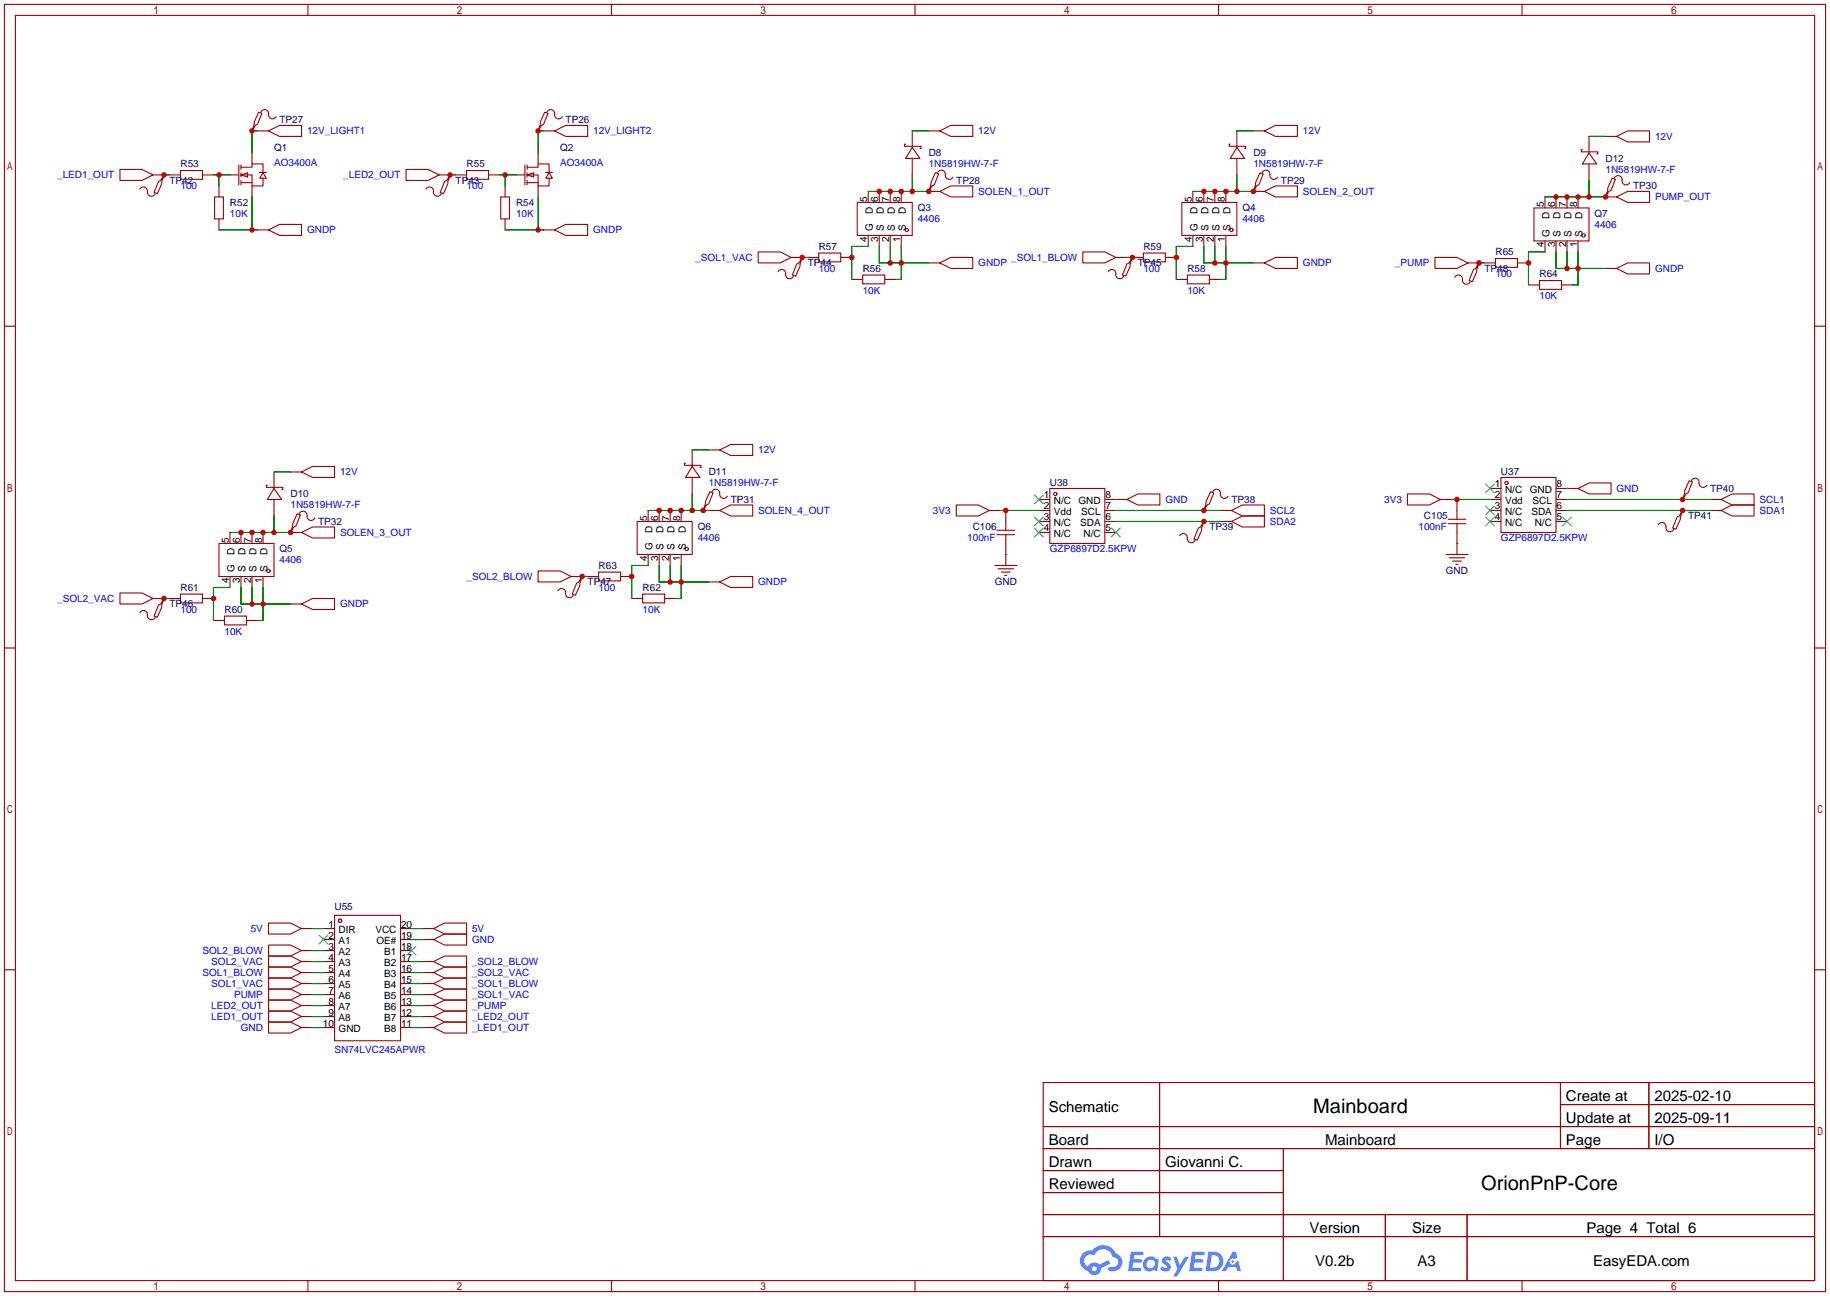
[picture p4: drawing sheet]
<svg xmlns="http://www.w3.org/2000/svg" width="422mm" height="299mm" viewBox="0 0 422 299" stroke-linecap="round" stroke-linejoin="round" font-family="sans-serif">
<g fill="none" stroke="#a10000" stroke-width=".25">
<path d="M1 1h420.4v297.2h-420.4zM3.6 3.6h415.2v292.1h-415.2zM71.1 1v2.6M141.1 1v2.6M211.2 1v2.6M281.3 1v2.6M351.3 1v2.6M1 75.3h2.6M418.8 75.3h2.6M1 149.6h2.6M418.8 149.6h2.6M1 223.9h2.6"/>
<path d="M418.8 223.9h2.6M240.8 249.9h178v45.8h-178zM267.7 249.9v35.6M360.2 249.9v15.3M360.2 255h58.6M380.6 249.9v15.3M240.8 260.1h178M240.8 265.2h178M240.8 270.3h55.4M240.8 275.3h55.4M296.2 265.2v30.5M71.1 295.7v2.5"/>
<path d="M141.1 295.7v2.5M211.2 295.7v2.5M240.8 280.4h178M240.8 285.5h178M281.3 295.7v2.5M319.8 280.4v15.3M338.6 280.4v15.3M351.3 295.7v2.5"/>
</g>
<g fill="#5487ff">
<path d="M268.5 290.3a1.3 1.3 0 0 1 1.9 .3l-.4 .6a.54 .54 0 0 0-1-.2l.2 .2a1.28 1.28 0 0 1 .8 2 1.53 1.53 0 0 1-2.2-.3l.5-.6 .8 .5a.31 .31 0 0 0 .3-.3 .31 .31 0 0 0-.2-.3 1.12 1.12 0 0 1-.7-1.9z"/>
<path d="M270.8 290.2h.8l.7 1.9 1.2-1.9h.9l-2.7 4.5h-.9l1-1.7z"/>
<path d="M261 289h2.3a.46 .46 0 0 1 .5 .1 .46 .46 0 0 1 .1 .5l-.3 .2h-1.8l-.1 .9h1.6a.4 .4 0 0 1 .3 .4 .4 .4 0 0 1-.4 .4h-1.6l-.2 1.2h1.4a.46 .46 0 0 1 .5 .1 .46 .46 0 0 1 .1 .5l-.4 .2h-2.6z"/>
<path d="M275.1 289h2.3a.47 .47 0 0 1 .5 .1 .47 .47 0 0 1 .1 .5l-.3 .2h-1.8l-.1 .9h1.6a.4 .4 0 0 1 .4 .4 .4 .4 0 0 1-.5 .4h-1.6l-.2 1.2h1.4a.46 .46 0 0 1 .5 .1 .46 .46 0 0 1 .1 .5l-.4 .2h-2.6z"/>
<path d="M284.5 289h.8l.3 1.3-.6 .4a.75 .75 0 0 0-1.1 .3 .75 .75 0 0 0 .5 1 .75 .75 0 0 0 .9-.6l.5-.3 .6 2.4h-.8l-.3-1h-1.8l-.5 1h-1z"/>
<path d="M278.9 289l-.6 4.5h1.4a2.27 2.27 0 0 0 2.7-2.3 2.27 2.27 0 0 0-2.7-2.2zM279.7 289.8a1.5 1.5 0 0 1 1.8 1.5 1.5 1.5 0 0 1-1.9 1.4h-.3z"/>
<path d="M264.4 290.6a1.6 1.6 0 0 0-.4 2.3 1.6 1.6 0 0 0 2.3 .2l.8 .4 .3-2.5-.1-.3h-.5a1.58 1.58 0 0 0-2.4-.1zM265 291.1a.99 .99 0 0 1 1.6 .6 .99 .99 0 0 1-1.3 1.1 .98 .98 0 0 1-.3-1.7z"/>
<path d="M250 289.4a2.37 2.37 0 0 0 1.1 4 1.54 1.54 0 0 0 1.8 1 1.54 1.54 0 0 0 1.2-1.6l2.2-1.1-.5-.8-2.1 1.1a1.57 1.57 0 0 0-2.6 .4 1.5 1.5 0 0 1-.7-2.1 1.5 1.5 0 0 1 2.2-.5 2.23 2.23 0 0 1 2.3-1.4 2.23 2.23 0 0 1 1.9 1.8 1.16 1.16 0 0 1 1.3 1.1 1.16 1.16 0 0 1-1.1 1.3h-.7a.47 .47 0 0 0-.5 .3 .47 .47 0 0 0 .4 .6 2.14 2.14 0 0 0 2.7-1.4 2.14 2.14 0 0 0-1.3-2.7 3.2 3.2 0 0 0-5.5-.7l-1.1 .1zM252 292.9a.6 .6 0 0 1 1.2 0 .6 .6 0 0 1-1.2 0z"/>
<circle cx="284.6" cy="291.3" r=".28"/>
</g>
<g fill="none" stroke="#a10000" stroke-width=".25">
<path d="M27.7 39.1h5.1l2.5 1.3-2.5 1.3h-5.1zM41.7 39.4h5v2h-5zM55.1 38.1v4.6M55.6 38.6h2.6v-.8h2.5v2.1M55.6 38.1v1M55.6 39.9v1M58.2 30v.2M58.2 35.3v2.5M59.4 30.2h2.6M59.7 25.9l.8 .3-1.1 2.5-.5 .3-.7 1.2 .5-1.5v-.5zM59.9 39.8h1.6M60.2 25.9a.93 .93 0 0 1 1.1-.6 .93 .93 0 0 1 .7 1.1 .94 .94 0 0 0 .7 1 .94 .94 0 0 0 1.1-.5"/>
<path d="M60.7 39.9l.8 1.2h-1.6zM62 30.2l2.5-1.2h5.1v2.5h-5.1zM93.7 39.1h5.1l2.5 1.3-2.5 1.3h-5.1zM107.7 39.4h5.1v2h-5.1zM121.2 38.1v4.6M121.7 38.6h2.5v-.8h2.5v2.1M121.7 38.1v1M121.7 39.9v1M124.2 30v.2M124.2 35.3v2.5M125.5 30.2h2.5M125.7 25.9l.8 .3-1 2.5-.5 .3-.8 1.2 .5-1.5v-.5z"/>
<path d="M125.9 39.8h1.6M126.2 25.9a.93 .93 0 0 1 1.2-.6 .93 .93 0 0 1 .6 1.1 .94 .94 0 0 0 .7 1 .94 .94 0 0 0 1.1-.5M126.7 39.9l.8 1.2h-1.5zM128 30.2l2.6-1.2h5v2.5h-5zM209 33.3h-.2v.5h3.8v.5h-.3M210.6 34l1.7 2.6h-3.3zM210.6 30.2v3.8M210.6 36.6v3.8M214.4 30.2h2.5M215.9 39.9l.8 .2-1.1 2.6-.5 .2-.7 1.3 .5-1.5v-.5zM216.4 39.9a.93 .93 0 0 1 1.1-.6 .93 .93 0 0 1 .7 1.1 .94 .94 0 0 0 .7 1 .94 .94 0 0 0 1.1-.5M216.9 30.2l2.6-1.2h5v2.5h-5z"/>
<path d="M284 33.3h-.3v.5h3.8v.5h-.2M285.5 34l1.8 2.6h-3.3zM285.5 30.2v3.8M285.5 36.6v3.8M289.3 30.2h2.5M290.8 39.9l.8 .2-1 2.6-.5 .2-.8 1.3 .5-1.5v-.5zM291.3 39.9a.93 .93 0 0 1 1.2-.6 .93 .93 0 0 1 .6 1.1 .94 .94 0 0 0 .7 1 .94 .94 0 0 0 1.1-.5M291.8 30.2l2.6-1.2h5.1v2.5h-5.1zM365.3 34.5h-.3v.6h3.8v.5h-.2M366.8 35.3l1.8 2.5h-3.3zM366.8 31.5v3.8M366.8 37.8v3.9"/>
<path d="M370.6 31.5h2.5M373.1 31.5l2.6-1.3h5v2.6h-5zM32.3 43.7a.98 .98 0 0 1 1.2-.4 .98 .98 0 0 1 .5 1.2 .93 .93 0 0 0 .9 .8 .93 .93 0 0 0 .9-.6M35.3 40.4h2.5M37.8 40.4l-.5 1.5v.5l-1 2.3-.7-.2 1-2.6 .5-.2zM37.8 40.4v.2M39.1 40.4h2.6M46.7 40.4h2.6M49.5 45.5h2.1v5h-2.1zM50.5 42.9v2.6M50.5 50.5v2.6M53.1 40.4h2"/>
<path d="M55.6 40.4h2.6v2.5h2.5v-1.8M55.6 40.4l1.5-.5v1zM55.6 41.7v1M55.6 42.2h2.6M58.2 42.9v2.6M59.4 53.1h2.6M62 53.1l2.5-1.3h5.1v2.6h-5.1zM98.3 43.7a.98 .98 0 0 1 1.3-.4 .98 .98 0 0 1 .5 1.2 .93 .93 0 0 0 .8 .8 .93 .93 0 0 0 1-.6M101.3 40.4h2.6M103.9 40.4l-.5 1.5v.5l-1 2.3-.8-.2 1-2.6 .5-.2zM103.9 40.4v.2M105.2 40.4h2.5"/>
<path d="M112.8 40.4h2.5M115.6 45.5h2v5h-2zM116.6 42.9v2.6M116.6 50.5v2.6M119.1 40.4h2.1M121.7 40.4h2.5v2.5h2.5v-1.8M121.7 40.4l1.5-.5v1zM121.7 42.2h2.5M121.7 41.7v1M124.2 42.9v2.6M125.5 53.1h2.5M128 53.1l2.6-1.3h5v2.6h-5z"/>
<path d="M175 58.2h5.1l2.5 1.2-2.5 1.3h-5.1zM182.6 59.4h2.6M185.2 59.4l-.5 1.6v.5l-1.1 2.3-.7-.3 1-2.5 .5-.3zM185.2 59.4v.3M186.4 59.4h2.6M189 58.4h5.1v2.1h-5.1zM194.1 59.4h2.5M197.9 46.7h12.7v7.7h-12.7zM200.4 44.2v2.5M200.4 54.4v2.5M202.9 44.2v2.5M202.9 54.4v2.5"/>
<path d="M205.5 44.2v2.5M205.5 54.4v2.5M208 44.2v2.5M208 54.4v2.5M214.4 44.2h2.5M214.4 43.9v.3M216.9 44.2l2.6-1.3h5v2.6h-5zM249.9 58.2h5.1l2.6 1.2-2.6 1.3h-5.1zM257.6 59.4h2.5M261.4 59.4l-.5 1.6v.5l-1.1 2.3-.7-.3 1-2.5 .5-.3zM261.4 59.4h2.5M261.4 59.4v.3"/>
<path d="M263.9 58.4h5.1v2.1h-5.1zM269 59.4h2.5M272.8 46.7h12.7v7.7h-12.7zM275.3 44.2v2.5M275.3 54.4v2.5M277.9 44.2v2.5M277.9 54.4v2.5M280.4 44.2v2.5M280.4 54.4v2.5M283 44.2v2.5M283 54.4v2.5M289.3 44.2h2.5"/>
<path d="M289.3 43.9v.3M291.8 44.2l2.6-1.3h5.1v2.6h-5.1zM331.2 59.4h5.1l2.5 1.3-2.5 1.3h-5.1zM345.2 59.7h5.1v2h-5.1zM354.1 48h12.7v7.6h-12.7zM356.6 45.5v2.5M356.6 55.6v2.6M359.2 45.5v2.5M359.2 55.6v2.6M361.7 45.5v2.5M361.7 55.6v2.6M364.2 45.5v2.5"/>
<path d="M364.2 55.6v2.6M370.6 45.5h2.5M370.6 45.2v.3M372.1 41.1l.8 .3-1 2.5-.6 .3-.7 1.3 .5-1.6v-.5zM372.6 41.1a.93 .93 0 0 1 1.1-.5 .93 .93 0 0 1 .7 1.1 .94 .94 0 0 0 .7 1 .94 .94 0 0 0 1.1-.5M373.1 45.5l2.6-1.3h5v2.5h-5zM179.6 62.7a.98 .98 0 0 1 1.3-.4 .98 .98 0 0 1 .5 1.3 .93 .93 0 0 0 .8 .7 .93 .93 0 0 0 .9-.5M196.6 64.5h2.5M199.1 63.5h5.1v2h-5.1zM204.2 64.5h2.6M214.4 60.7h2.5M216.9 60.7l2.6-1.3h5v2.6h-5z"/>
<path d="M255.8 62.7a.98 .98 0 0 1 1.3-.4 .98 .98 0 0 1 .5 1.3 .93 .93 0 0 0 .8 .7 .93 .93 0 0 0 .9-.5M271.5 64.5h2.6M274.1 63.5h5v2h-5zM279.1 64.5h2.6M289.3 60.7h2.5M291.8 60.7l2.6-1.3h5.1v2.6h-5.1zM335.8 64a.98 .98 0 0 1 1.3-.4 .98 .98 0 0 1 .5 1.2 .93 .93 0 0 0 .8 .8 .93 .93 0 0 0 .9-.6M338.8 60.7h2.6M341.4 60.7l-.5 1.5v.5l-1 2.3-.8-.2 1-2.6 .5-.2zM341.4 60.7v.3M342.6 60.7h2.6M350.3 60.7h2.5"/>
<path d="M352.8 65.8h2.5M355.3 64.8h5.1v2h-5.1zM360.4 65.8h2.6M370.6 62h2.5M373.1 62l2.6-1.3h5v2.5h-5zM61.7 112h-.2v.5h3.8v.5h-.3M63.2 112.8l1.8 2.5h-3.3zM63.2 109v3.8M63.2 115.3v3.8M67.1 109h2.5M68.6 118.6l.7 .3-1 2.5-.5 .3-.7 1.2 .5-1.5v-.5zM69.1 118.6a.93 .93 0 0 1 1.1-.5 .93 .93 0 0 1 .7 1 .94 .94 0 0 0 .6 1 .94 .94 0 0 0 1.1-.5"/>
<path d="M69.6 109l2.5-1.3h5.1v2.5h-5.1zM149.6 117.9v2.5M152.1 117.9v2.5M154.7 117.9v2.5M157.2 117.9v2.5M158.2 106.9h-.2v.5h3.8v.6h-.3M159.8 107.7l1.7 2.5h-3.3zM159.8 103.9v3.8M159.8 110.2v3.8M162.3 117.6v.3M163.6 117.9h2.5M163.6 103.9h2.5"/>
<path d="M163.8 113.5l.8 .3-1 2.5-.5 .3-.8 1.3 .5-1.6v-.5zM164.3 113.5a.93 .93 0 0 1 1.2-.5 .93 .93 0 0 1 .6 1 .94 .94 0 0 0 .7 1 .94 .94 0 0 0 1.1-.4M166.1 117.9l2.6-1.3h5v2.5h-5zM166.1 103.9l2.6-1.3h5v2.6h-5zM220.7 116.6h5.1l2.5 1.3-2.5 1.2h-5.1zM228.3 117.9h2.6M232.2 117.9v4.5M239.8 117.9h2.5M239.8 115.3h2.5M242.3 112.8h12.7v12.7h-12.7zM255 117.9h2.6M255 115.3h5.1"/>
<path d="M260.1 115.3l2.5-1.3h5.1v2.6h-5.1zM277.9 117.6v.3M279.4 113.5l.8 .3-1.1 2.5-.5 .3-.7 1.3 .5-1.6v-.5zM279.9 113.5a.93 .93 0 0 1 1.1-.5 .93 .93 0 0 1 .7 1 .94 .94 0 0 0 .7 1 .94 .94 0 0 0 1.1-.4M281.7 117.9h2.5M284.2 117.9l2.6-1.3h5v2.5h-5zM324.9 114h5l2.6 1.3-2.6 1.3h-5zM332.5 115.3h2.5M334.3 119.9h4M336.3 115.3v4.6M343.9 117.9h2.6M343.9 112.8h2.6"/>
<path d="M343.9 115.3h2.6M346.5 110.2h12.7v12.7h-12.7zM359.2 117.9h2.5M359.2 112.8h5M359.2 115.3h2.5M364.2 112.8l2.6-1.3h5.1v2.5h-5.1zM388.4 117.9l-.5 1.5v.5l-1.1 2.3-.7-.3 1-2.5 .5-.3zM388.4 115.1v.2M388.4 117.9v.2M389.9 111l.8 .3-1.1 2.5-.5 .2-.7 1.3 .5-1.5v-.5zM390.4 111a.93 .93 0 0 1 1.1-.6 .93 .93 0 0 1 .7 1.1 .94 .94 0 0 0 .7 1 .94 .94 0 0 0 1.1-.5M394.7 117.9h2.6"/>
<path d="M394.7 115.3h2.6M397.3 115.3l2.5-1.3h5.1v2.6h-5.1zM397.3 117.9l2.5-1.3h5.1v2.5h-5.1zM27.7 136.9h5.1l2.5 1.3-2.5 1.2h-5.1zM35.3 138.2h2.5M37.8 138.2l-.5 1.5v.5l-1 2.3-.7-.3 1-2.5 .5-.3zM37.8 138.2v.2M39.1 138.2h2.6M41.7 137.2h5v2h-5zM46.7 138.2h2.6M50.5 125.5h12.7v7.6h-12.7zM53.1 122.9v2.6"/>
<path d="M53.1 133.1v2.5M55.6 122.9v2.6M55.6 133.1v2.5M58.2 122.9v2.6M58.2 133.1v2.5M60.7 122.9v2.6M60.7 133.1v2.5M67.1 122.9h2.5M67.1 139.4h2.5M67.1 122.7v.2M69.6 122.9l2.5-1.2h5.1v2.5h-5.1zM69.6 139.4l2.5-1.2h5.1v2.5h-5.1z"/>
<path d="M124.2 131.8h5.1l2.5 1.3-2.5 1.3h-5.1zM128.8 136.4a.98 .98 0 0 1 1.3-.4 .98 .98 0 0 1 .5 1.2 .93 .93 0 0 0 .8 .8 .93 .93 0 0 0 .9-.6M131.8 133.1h2.6M134.4 133.1l-.5 1.5v.5l-1.1 2.3-.7-.2 1-2.6 .5-.2zM134.4 133.1v.2M135.6 133.1h2.6M138.2 132.1h5.1v2h-5.1zM143.3 133.1h2.5M145.8 138.2h2.5M147.1 120.4h12.7v7.6h-12.7zM148.3 137.2h5.1v2h-5.1zM149.6 128v2.6"/>
<path d="M152.1 128v2.6M153.4 138.2h2.6M154.7 128v2.6M157.2 128v2.6M163.6 134.4h2.5M166.1 134.4l2.6-1.3h5v2.5h-5zM229.6 130.6h5.1M230.1 122.4h4.1M230.1 123.4h4.1M230.4 131.3h3.5M231.1 132.1h2.1M231.9 132.8h.5"/>
<path d="M232.2 123.4v7.2M239.8 122.9h2.5M239.8 120.4h2.5M255 122.9h2.6M255 120.4h2.6M272.3 123.7a.98 .98 0 0 1 1.3-.4 .98 .98 0 0 1 .5 1.2 .93 .93 0 0 0 .8 .8 .93 .93 0 0 0 .9-.6M277.9 120.4l-.5 1.5v.5l-1 2.3-.8-.2 1-2.6 .5-.2zM277.9 120.4v.2M281.7 120.4h2.5M284.2 120.4l2.6-1.3h5v2.6h-5zM333.8 128h5M334.3 120.9h4"/>
<path d="M334.5 128.8h3.6M335.3 129.5h2M336 130.3h.5M336.3 120.9v7.1M343.9 120.4h2.6M359.2 120.4h2.5M382.8 121.2a.98 .98 0 0 1 1.3-.5 .98 .98 0 0 1 .5 1.3 .93 .93 0 0 0 .8 .8 .93 .93 0 0 0 .9-.6M32.3 141.5a.98 .98 0 0 1 1.2-.4 .98 .98 0 0 1 .5 1.2 .93 .93 0 0 0 .9 .8 .93 .93 0 0 0 .9-.6M49.3 143.3h2.5M51.8 142.2h5.1v2.1h-5.1zM56.9 143.3h2.5M62 213.1h5.1l2.5 1.3-2.5 1.2h-5.1z"/>
<path d="M62 218.2h5.1l2.5 1.3-2.5 1.2h-5.1zM69.6 214.4h2.5M69.6 219.5h2.5M74.7 214.4h2.5M74.7 216.9h2.5M74.7 219.5h2.5M77.2 211.3h15.3v29h-15.3zM92.5 214.4h2.5M92.5 216.9h2.5M92.5 219.5h2.5M97.5 214.4h2.6M97.5 216.9h2.6"/>
<path d="M100.1 214.4l2.5-1.3h5.1v2.5h-5.1zM100.1 216.9l2.5-1.3h5.1v2.6h-5.1zM62 236h5.1l2.5 1.2-2.5 1.3h-5.1zM62 220.7h5.1l2.5 1.3-2.5 1.3h-5.1zM62 230.9h5.1l2.5 1.3-2.5 1.2h-5.1zM62 225.8h5.1l2.5 1.3-2.5 1.2h-5.1zM62 223.3h5.1l2.5 1.2-2.5 1.3h-5.1zM62 228.3h5.1l2.5 1.3-2.5 1.3h-5.1zM62 233.4h5.1l2.5 1.3-2.5 1.3h-5.1zM69.6 237.2h2.5M69.6 222h2.5M69.6 232.2h2.5"/>
<path d="M69.6 227.1h2.5M69.6 224.5h2.5M69.6 229.6h2.5M69.6 234.7h2.5M74.7 237.2h2.5M74.7 222h2.5M74.7 232.2h2.5M74.7 227.1h2.5M74.7 224.5h2.5M74.7 229.6h2.5M74.7 234.7h2.5M92.5 237.2h2.5"/>
<path d="M92.5 222h2.5M92.5 232.2h2.5M92.5 227.1h2.5M92.5 224.5h2.5M92.5 229.6h2.5M92.5 234.7h2.5M97.5 237.2h2.6M97.5 222h2.6M97.5 232.2h2.6M97.5 227.1h2.6M97.5 224.5h2.6M97.5 229.6h2.6"/>
<path d="M97.5 234.7h2.6M100.1 224.5l2.5-1.2h5.1v2.5h-5.1zM100.1 229.6l2.5-1.3h5.1v2.6h-5.1zM100.1 227.1l2.5-1.3h5.1v2.5h-5.1zM100.1 222l2.5-1.3h5.1v2.6h-5.1zM100.1 232.2l2.5-1.3h5.1v2.5h-5.1zM100.1 237.2l2.5-1.2h5.1v2.5h-5.1zM100.1 234.7l2.5-1.3h5.1v2.6h-5.1z"/>
<circle cx="209.3" cy="53.1" r=".38"/>
<circle cx="284.2" cy="53.1" r=".38"/>
<circle cx="365.5" cy="54.4" r=".38"/>
<circle cx="243.6" cy="114" r=".38"/>
<circle cx="347.7" cy="111.5" r=".38"/>
<circle cx="62" cy="131.8" r=".38"/>
<circle cx="158.5" cy="126.7" r=".38"/>
<circle cx="78.5" cy="212.6" r=".38"/>
</g>
<g fill="none" stroke="#008700" stroke-width=".25">
<path d="M59.4 30.2h-1.2v5.1M125.5 30.2h-1.3v5.1M210.6 30.2h3.8M285.5 30.2h3.8M366.8 31.5h3.8M37.8 40.4h1.3M49.3 40.4h3.8M50.5 40.4v2.5M50.5 53.1h8.9M58.2 45.5v7.6M103.9 40.4h1.3M115.3 40.4h3.8"/>
<path d="M116.6 53.1h8.9M116.6 40.4v2.5M124.2 45.5v7.6M185.2 59.4h1.2M200.4 44.2h14M200.4 56.9h-3.8v7.6M202.9 56.9v3.8h11.5M205.5 56.9v3.8M208 56.9v7.6h-1.2M210.6 40.4v3.8M260.1 59.4h1.3M275.3 44.2h14"/>
<path d="M275.3 56.9h-3.8v7.6M277.9 56.9v3.8h11.4M280.4 56.9v3.8M283 56.9v7.6h-1.3M285.5 40.4v3.8M356.6 45.5h14M356.6 58.2h-3.8v7.6M359.2 58.2v3.8h11.4M361.7 58.2v3.8M364.2 58.2v7.6h-1.2M366.8 41.7v3.8M341.4 60.7h1.2"/>
<path d="M63.2 119.1v3.8M63.2 109h3.9M149.6 117.9h14M159.8 114v3.9M159.8 103.9h3.8M230.9 117.9h8.9M257.6 115.3h.1M257.6 117.9h24.1M335 115.3h8.9M361.7 112.8h.1M361.7 117.9h33M361.7 115.3h33"/>
<path d="M37.8 138.2h1.3M53.1 122.9h14M53.1 135.6h-3.8v7.7M55.6 135.6v3.8h11.5M58.2 135.6v3.8M60.7 135.6v7.7h-1.3M134.4 133.1h1.2M149.6 130.6h-3.8v7.6M152.1 130.6v3.8h11.5M154.7 130.6v3.8M157.2 130.6v7.6h-1.2M232.2 128h.1"/>
<path d="M257.6 120.4h24.1M336.3 125.5h.1M72.1 214.4h2.6M72.1 219.5h2.6M95 214.4h2.5M95 216.9h2.5M72.1 237.2h2.6M72.1 222h2.6M72.1 232.2h2.6M72.1 227.1h2.6M72.1 224.5h2.6M72.1 229.6h2.6"/>
<path d="M72.1 234.7h2.6M95 237.2h2.5M95 222h2.5M95 232.2h2.5M95 227.1h2.5M95 224.5h2.5M95 229.6h2.5M95 234.7h2.5"/>
</g>
<g fill="none" stroke="#3c3" stroke-width=".25">
<path d="M238.8 114.3l2 2M238.8 119.4l2 2M240.8 114.3l-2 2M240.8 119.4l-2 2M342.9 111.8l2 2M342.9 116.8l2 2.1M342.9 119.4l2 2M344.9 111.8l-2 2M344.9 116.8l-2 2.1M344.9 119.4l-2 2M360.7 119.4l2 2M362.7 119.4l-2 2"/>
<path d="M238.8 121.9l2 2.1M240.8 121.9l-2 2.1M256.5 121.9l2.1 2.1M258.6 121.9l-2.1 2.1M73.7 215.9l2 2M75.7 215.9l-2 2M94 218.4l2 2.1M96 218.4l-2 2.1"/>
</g>
<g fill="#c00">
<circle cx="58.2" cy="30.2" r=".63"/>
<circle cx="37.8" cy="40.4" r=".63"/>
<circle cx="50.5" cy="40.4" r=".63"/>
<circle cx="58.2" cy="53.1" r=".63"/>
<circle cx="124.2" cy="30.2" r=".63"/>
<circle cx="103.9" cy="40.4" r=".63"/>
<circle cx="116.6" cy="40.4" r=".63"/>
<circle cx="124.2" cy="53.1" r=".63"/>
<circle cx="202.9" cy="44.2" r=".63"/>
<circle cx="205.5" cy="44.2" r=".63"/>
<circle cx="208" cy="44.2" r=".63"/>
<circle cx="210.6" cy="44.2" r=".63"/>
<circle cx="214.4" cy="44.2" r=".63"/>
<circle cx="208" cy="60.7" r=".63"/>
<circle cx="205.5" cy="60.7" r=".63"/>
<circle cx="196.6" cy="59.4" r=".63"/>
<circle cx="185.2" cy="59.4" r=".63"/>
<circle cx="277.9" cy="44.2" r=".63"/>
<circle cx="280.4" cy="44.2" r=".63"/>
<circle cx="283" cy="44.2" r=".63"/>
<circle cx="285.5" cy="44.2" r=".63"/>
<circle cx="289.3" cy="44.2" r=".63"/>
<circle cx="283" cy="60.7" r=".63"/>
<circle cx="280.4" cy="60.7" r=".63"/>
<circle cx="271.5" cy="59.4" r=".63"/>
<circle cx="261.4" cy="59.4" r=".63"/>
<circle cx="55.6" cy="122.9" r=".63"/>
<circle cx="58.2" cy="122.9" r=".63"/>
<circle cx="60.7" cy="122.9" r=".63"/>
<circle cx="63.2" cy="122.9" r=".63"/>
<circle cx="67.1" cy="122.9" r=".63"/>
<circle cx="60.7" cy="139.4" r=".63"/>
<circle cx="58.2" cy="139.4" r=".63"/>
<circle cx="49.3" cy="138.2" r=".63"/>
<circle cx="37.8" cy="138.2" r=".63"/>
<circle cx="152.1" cy="117.9" r=".63"/>
<circle cx="154.7" cy="117.9" r=".63"/>
<circle cx="157.2" cy="117.9" r=".63"/>
<circle cx="159.8" cy="117.9" r=".63"/>
<circle cx="162.3" cy="117.9" r=".63"/>
<circle cx="157.2" cy="134.4" r=".63"/>
<circle cx="154.7" cy="134.4" r=".63"/>
<circle cx="145.8" cy="133.1" r=".63"/>
<circle cx="134.4" cy="133.1" r=".63"/>
<circle cx="359.2" cy="45.5" r=".63"/>
<circle cx="361.7" cy="45.5" r=".63"/>
<circle cx="364.2" cy="45.5" r=".63"/>
<circle cx="366.8" cy="45.5" r=".63"/>
<circle cx="370.6" cy="45.5" r=".63"/>
<circle cx="364.2" cy="62" r=".63"/>
<circle cx="361.7" cy="62" r=".63"/>
<circle cx="352.8" cy="60.7" r=".63"/>
<circle cx="341.4" cy="60.7" r=".63"/>
<circle cx="388.4" cy="115.3" r=".63"/>
<circle cx="388.4" cy="117.9" r=".63"/>
<circle cx="277.9" cy="120.4" r=".63"/>
<circle cx="277.9" cy="117.9" r=".63"/>
<circle cx="336.3" cy="115.3" r=".63"/>
<circle cx="232.2" cy="117.9" r=".63"/>
</g>
<g font-size="4.6">
<text x="303.1" y="257">Mainboard</text>
<text x="341.9" y="274.8">OrionPnP-Core</text>
</g>
<g font-size="3.5">
<text x="242.1" y="256.7">Schematic</text>
<text x="361.5" y="254.2">Create at</text>
<text x="381.9" y="254.2">2025-02-10</text>
<text x="361.5" y="259.2">Update at</text>
<text x="381.9" y="259.2">2025-09-11</text>
<text x="242.1" y="264.3">Board</text>
<text x="242.1" y="269.4">Drawn</text>
<text x="268.9" y="269.4">Giovanni C.</text>
<text x="305.9" y="264.3">Mainboard</text>
<text x="361.5" y="264.3">Page</text>
<text x="381.9" y="264.3">I/O</text>
<text x="242.1" y="274.5">Reviewed</text>
<text x="302.3" y="284.6">Version</text>
<text x="326" y="284.6">Size</text>
<text x="366.2" y="284.6">Page 4 Total 6</text>
<text x="303.6" y="292.3">V0.2b</text>
<text x="327.2" y="292.3">A3</text>
<text x="367.7" y="292.3">EasyEDA.com</text>
</g>
<g font-size="2.3" fill="#000080">
<text x="64.5" y="28.5">TP27</text>
<text x="130.6" y="28.5">TP26</text>
<text x="63.2" y="34.8">Q1</text>
<text x="129.3" y="34.8">Q2</text>
<text x="41.7" y="38.7">R53</text>
<text x="107.7" y="38.7">R55</text>
<text x="214.4" y="36.1">D8</text>
<text x="289.3" y="36.1">D9</text>
<text x="370.6" y="37.4">D12</text>
<text x="39.1" y="42.5">TP42</text>
<text x="53.1" y="47.5">R52</text>
<text x="105.2" y="42.5">TP43</text>
<text x="119.1" y="47.5">R54</text>
<text x="220.7" y="42.5">TP28</text>
<text x="295.7" y="42.5">TP29</text>
<text x="376.9" y="43.7">TP30</text>
<text x="211.8" y="48.8">Q3</text>
<text x="286.8" y="48.8">Q4</text>
<text x="368" y="50.1">Q7</text>
<text x="189" y="57.7">R57</text>
<text x="263.9" y="57.7">R59</text>
<text x="345.2" y="59">R65</text>
<text x="186.4" y="61.5">TP44</text>
<text x="199.1" y="62.8">R56</text>
<text x="262.6" y="61.5">TP45</text>
<text x="274.1" y="62.8">R58</text>
<text x="342.6" y="62.8">TP48</text>
<text x="355.3" y="64.1">R64</text>
<text x="163.6" y="109.8">D11</text>
<text x="242.3" y="112.3">U38</text>
<text x="346.5" y="109.8">U37</text>
<text x="394.7" y="113.6">TP40</text>
<text x="67.1" y="114.9">D10</text>
<text x="168.7" y="116.1">TP31</text>
<text x="284.2" y="116.1">TP38</text>
<text x="328.7" y="119.9">C105</text>
<text x="389.6" y="119.9">TP41</text>
<text x="73.4" y="121.2">TP32</text>
<text x="161" y="122.5">Q6</text>
<text x="224.5" y="122.5">C106</text>
<text x="279.1" y="122.5">TP39</text>
<text x="64.5" y="127.6">Q5</text>
<text x="138.2" y="131.4">R63</text>
<text x="41.7" y="136.4">R61</text>
<text x="135.6" y="135.2">TP47</text>
<text x="148.3" y="136.4">R62</text>
<text x="229.6" y="135.2">GND</text>
<text x="333.7" y="132.6">GND</text>
<text x="39.1" y="140.3">TP46</text>
<text x="51.8" y="141.5">R60</text>
<text x="77.2" y="210.1">U55</text>
</g>
<g font-size="2.3" fill="#00f">
<text x="70.9" y="31">12V_LIGHT1</text>
<text x="136.9" y="31">12V_LIGHT2</text>
<text x="225.8" y="31">12V</text>
<text x="300.7" y="31">12V</text>
<text x="382" y="32.3">12V</text>
<text x="13.2" y="41.2">_LED1_OUT</text>
<text x="63.2" y="38.4">AO3400A</text>
<text x="79.2" y="41.2">_LED2_OUT</text>
<text x="129.3" y="38.4">AO3400A</text>
<text x="214.4" y="38.7">1N5819HW-7-F</text>
<text x="289.3" y="38.7">1N5819HW-7-F</text>
<text x="370.6" y="39.9">1N5819HW-7-F</text>
<text x="41.7" y="43.7">100</text>
<text x="107.7" y="43.7">100</text>
<text x="225.8" y="45">SOLEN_1_OUT</text>
<text x="300.7" y="45">SOLEN_2_OUT</text>
<text x="382" y="46.3">PUMP_OUT</text>
<text x="53.1" y="50.1">10K</text>
<text x="70.9" y="53.9">GNDP</text>
<text x="119.1" y="50.1">10K</text>
<text x="136.9" y="53.9">GNDP</text>
<text x="211.8" y="51.4">4406</text>
<text x="286.8" y="51.4">4406</text>
<text x="368" y="52.6">4406</text>
<text x="160.5" y="60.2">_SOL1_VAC</text>
<text x="189" y="62.8">100</text>
<text x="225.8" y="61.5">GNDP</text>
<text x="233.4" y="60.2">_SOL1_BLOW</text>
<text x="263.9" y="62.8">100</text>
<text x="300.7" y="61.5">GNDP</text>
<text x="322" y="61.5">_PUMP</text>
<text x="345.2" y="64.1">100</text>
<text x="382" y="62.8">GNDP</text>
<text x="199.1" y="67.9">10K</text>
<text x="274.1" y="67.9">10K</text>
<text x="355.3" y="69.1">10K</text>
<text x="175" y="104.7">12V</text>
<text x="78.5" y="109.8">12V</text>
<text x="163.6" y="112.3">1N5819HW-7-F</text>
<text x="373.1" y="113.6">GND</text>
<text x="67.1" y="117.4">1N5819HW-7-F</text>
<text x="175" y="118.7">SOLEN_4_OUT</text>
<text x="215.3" y="118.7">3V3</text>
<text x="269" y="116.1">GND</text>
<text x="293.1" y="118.7">SCL2</text>
<text x="319.5" y="116.1">3V3</text>
<text x="406.1" y="116.1">SCL1</text>
<text x="406.1" y="118.7">SDA1</text>
<text x="78.5" y="123.7">SOLEN_3_OUT</text>
<text x="161" y="125">4406</text>
<text x="223.3" y="125">100nF</text>
<text x="293.1" y="121.2">SDA2</text>
<text x="327.4" y="122.5">100nF</text>
<text x="346.5" y="125">GZP6897D2.5KPW</text>
<text x="64.5" y="130.1">4406</text>
<text x="242.3" y="127.6">GZP6897D2.5KPW</text>
<text x="107.7" y="133.9">_SOL2_BLOW</text>
<text x="138.2" y="136.4">100</text>
<text x="175" y="135.2">GNDP</text>
<text x="13.2" y="139">_SOL2_VAC</text>
<text x="41.7" y="141.5">100</text>
<text x="78.5" y="140.3">GNDP</text>
<text x="148.3" y="141.5">10K</text>
<text x="51.8" y="146.6">10K</text>
<text x="57.9" y="215.2">5V</text>
<text x="109" y="215.2">5V</text>
<text x="46.7" y="220.3">SOL2_BLOW</text>
<text x="109" y="217.7">GND</text>
<text x="46.7" y="225.3">SOL1_BLOW</text>
<text x="48.8" y="222.8">SOL2_VAC</text>
<text x="48.8" y="227.9">SOL1_VAC</text>
<text x="109" y="225.3">_SOL2_VAC</text>
<text x="109" y="227.9">_SOL1_BLOW</text>
<text x="109" y="222.8">_SOL2_BLOW</text>
<text x="48.8" y="233">LED2_OUT</text>
<text x="54" y="230.4">PUMP</text>
<text x="109" y="230.4">_SOL1_VAC</text>
<text x="109" y="233">_PUMP</text>
<text x="48.8" y="235.5">LED1_OUT</text>
<text x="55.6" y="238">GND</text>
<text x="109" y="238">_LED1_OUT</text>
<text x="109" y="235.5">_LED2_OUT</text>
<text x="77.2" y="243.1">SN74LVC245APWR</text>
</g>
<g font-size="2.3">
<text x="200.2" y="46.6" transform="rotate(-90 200.2 46.6)">5</text>
<text x="202.7" y="46.6" transform="rotate(-90 202.7 46.6)">6</text>
<text x="205.3" y="46.6" transform="rotate(-90 205.3 46.6)">7</text>
<text x="207.8" y="46.6" transform="rotate(-90 207.8 46.6)">8</text>
<text x="275.1" y="46.6" transform="rotate(-90 275.1 46.6)">5</text>
<text x="277.6" y="46.6" transform="rotate(-90 277.6 46.6)">6</text>
<text x="280.2" y="46.6" transform="rotate(-90 280.2 46.6)">7</text>
<text x="282.7" y="46.6" transform="rotate(-90 282.7 46.6)">8</text>
<text x="356.4" y="47.9" transform="rotate(-90 356.4 47.9)">5</text>
<text x="358.9" y="47.9" transform="rotate(-90 358.9 47.9)">6</text>
<text x="361.5" y="47.9" transform="rotate(-90 361.5 47.9)">7</text>
<text x="364" y="47.9" transform="rotate(-90 364 47.9)">8</text>
<text x="201.4" y="53.4" transform="rotate(-90 201.4 53.4)">G</text>
<text x="201.4" y="49.3" transform="rotate(-90 201.4 49.3)">D</text>
<text x="204" y="53.4" transform="rotate(-90 204 53.4)">S</text>
<text x="204" y="49.3" transform="rotate(-90 204 49.3)">D</text>
<text x="206.5" y="53.4" transform="rotate(-90 206.5 53.4)">S</text>
<text x="206.5" y="49.3" transform="rotate(-90 206.5 49.3)">D</text>
<text x="209.1" y="53.4" transform="rotate(-90 209.1 53.4)">S</text>
<text x="209.1" y="49.3" transform="rotate(-90 209.1 49.3)">D</text>
<text x="276.4" y="53.4" transform="rotate(-90 276.4 53.4)">G</text>
<text x="276.4" y="49.3" transform="rotate(-90 276.4 49.3)">D</text>
<text x="278.9" y="53.4" transform="rotate(-90 278.9 53.4)">S</text>
<text x="278.9" y="49.3" transform="rotate(-90 278.9 49.3)">D</text>
<text x="281.5" y="53.4" transform="rotate(-90 281.5 53.4)">S</text>
<text x="281.5" y="49.3" transform="rotate(-90 281.5 49.3)">D</text>
<text x="284" y="53.4" transform="rotate(-90 284 53.4)">S</text>
<text x="284" y="49.3" transform="rotate(-90 284 49.3)">D</text>
<text x="357.7" y="50.6" transform="rotate(-90 357.7 50.6)">D</text>
<text x="360.2" y="50.6" transform="rotate(-90 360.2 50.6)">D</text>
<text x="362.7" y="50.6" transform="rotate(-90 362.7 50.6)">D</text>
<text x="365.3" y="50.6" transform="rotate(-90 365.3 50.6)">D</text>
<text x="200.2" y="55.8" transform="rotate(-90 200.2 55.8)">4</text>
<text x="202.7" y="55.8" transform="rotate(-90 202.7 55.8)">3</text>
<text x="205.3" y="55.8" transform="rotate(-90 205.3 55.8)">2</text>
<text x="207.8" y="55.8" transform="rotate(-90 207.8 55.8)">1</text>
<text x="275.1" y="55.8" transform="rotate(-90 275.1 55.8)">4</text>
<text x="277.6" y="55.8" transform="rotate(-90 277.6 55.8)">3</text>
<text x="280.2" y="55.8" transform="rotate(-90 280.2 55.8)">2</text>
<text x="282.7" y="55.8" transform="rotate(-90 282.7 55.8)">1</text>
<text x="356.4" y="57" transform="rotate(-90 356.4 57)">4</text>
<text x="357.7" y="54.7" transform="rotate(-90 357.7 54.7)">G</text>
<text x="358.9" y="57" transform="rotate(-90 358.9 57)">3</text>
<text x="360.2" y="54.7" transform="rotate(-90 360.2 54.7)">S</text>
<text x="361.5" y="57" transform="rotate(-90 361.5 57)">2</text>
<text x="362.7" y="54.7" transform="rotate(-90 362.7 54.7)">S</text>
<text x="364" y="57" transform="rotate(-90 364 57)">1</text>
<text x="365.3" y="54.7" transform="rotate(-90 365.3 54.7)">S</text>
<text x="345" y="112.5">1</text>
<text x="347.4" y="113.8">N/C</text>
<text x="353.1" y="113.8">GND</text>
<text x="359.3" y="112.5">8</text>
<text x="240.9" y="115.1">1</text>
<text x="240.9" y="117.6">2</text>
<text x="243.3" y="116.4">N/C</text>
<text x="243.3" y="118.9">Vdd</text>
<text x="248.9" y="116.4">GND</text>
<text x="249.6" y="118.9">SCL</text>
<text x="255.1" y="117.6">7</text>
<text x="255.1" y="115.1">8</text>
<text x="345" y="115.1">2</text>
<text x="345" y="117.6">3</text>
<text x="347.4" y="116.4">Vdd</text>
<text x="347.4" y="118.9">N/C</text>
<text x="353.5" y="118.9">SDA</text>
<text x="353.7" y="116.4">SCL</text>
<text x="359.3" y="117.6">6</text>
<text x="359.3" y="115.1">7</text>
<text x="52.9" y="125.3" transform="rotate(-90 52.9 125.3)">5</text>
<text x="55.4" y="125.3" transform="rotate(-90 55.4 125.3)">6</text>
<text x="57.9" y="125.3" transform="rotate(-90 57.9 125.3)">7</text>
<text x="60.5" y="125.3" transform="rotate(-90 60.5 125.3)">8</text>
<text x="149.4" y="120.3" transform="rotate(-90 149.4 120.3)">5</text>
<text x="150.6" y="123" transform="rotate(-90 150.6 123)">D</text>
<text x="151.9" y="120.3" transform="rotate(-90 151.9 120.3)">6</text>
<text x="153.2" y="123" transform="rotate(-90 153.2 123)">D</text>
<text x="154.5" y="120.3" transform="rotate(-90 154.5 120.3)">7</text>
<text x="155.7" y="123" transform="rotate(-90 155.7 123)">D</text>
<text x="157" y="120.3" transform="rotate(-90 157 120.3)">8</text>
<text x="158.3" y="123" transform="rotate(-90 158.3 123)">D</text>
<text x="240.9" y="120.2">3</text>
<text x="240.9" y="122.7">4</text>
<text x="243.3" y="121.4">N/C</text>
<text x="243.3" y="124">N/C</text>
<text x="249.3" y="121.4">SDA</text>
<text x="250.1" y="124">N/C</text>
<text x="255.1" y="122.7">5</text>
<text x="255.1" y="120.2">6</text>
<text x="345" y="120.2">4</text>
<text x="347.4" y="121.4">N/C</text>
<text x="354.2" y="121.4">N/C</text>
<text x="359.3" y="120.2">5</text>
<text x="54.1" y="128.1" transform="rotate(-90 54.1 128.1)">D</text>
<text x="56.7" y="128.1" transform="rotate(-90 56.7 128.1)">D</text>
<text x="59.2" y="128.1" transform="rotate(-90 59.2 128.1)">D</text>
<text x="61.7" y="128.1" transform="rotate(-90 61.7 128.1)">D</text>
<text x="149.4" y="129.4" transform="rotate(-90 149.4 129.4)">4</text>
<text x="150.6" y="127.1" transform="rotate(-90 150.6 127.1)">G</text>
<text x="151.9" y="129.4" transform="rotate(-90 151.9 129.4)">3</text>
<text x="153.2" y="127.1" transform="rotate(-90 153.2 127.1)">S</text>
<text x="154.5" y="129.4" transform="rotate(-90 154.5 129.4)">2</text>
<text x="155.7" y="127.1" transform="rotate(-90 155.7 127.1)">S</text>
<text x="157" y="129.4" transform="rotate(-90 157 129.4)">1</text>
<text x="158.3" y="127.1" transform="rotate(-90 158.3 127.1)">S</text>
<text x="52.9" y="134.5" transform="rotate(-90 52.9 134.5)">4</text>
<text x="54.1" y="132.2" transform="rotate(-90 54.1 132.2)">G</text>
<text x="55.4" y="134.5" transform="rotate(-90 55.4 134.5)">3</text>
<text x="56.7" y="132.2" transform="rotate(-90 56.7 132.2)">S</text>
<text x="57.9" y="134.5" transform="rotate(-90 57.9 134.5)">2</text>
<text x="59.2" y="132.2" transform="rotate(-90 59.2 132.2)">S</text>
<text x="60.5" y="134.5" transform="rotate(-90 60.5 134.5)">1</text>
<text x="61.7" y="132.2" transform="rotate(-90 61.7 132.2)">S</text>
<text x="75.8" y="214.1">1</text>
<text x="78.2" y="215.4">DIR</text>
<text x="86.6" y="215.4">VCC</text>
<text x="92.6" y="214.1">20</text>
<text x="75.8" y="216.7">2</text>
<text x="75.8" y="219.2">3</text>
<text x="75.8" y="221.8">4</text>
<text x="78.2" y="218">A1</text>
<text x="78.2" y="220.5">A2</text>
<text x="86.9" y="218">OE#</text>
<text x="88.7" y="220.5">B1</text>
<text x="92.6" y="221.8">17</text>
<text x="92.6" y="219.2">18</text>
<text x="92.6" y="216.7">19</text>
<text x="75.8" y="224.3">5</text>
<text x="75.8" y="226.8">6</text>
<text x="78.2" y="223">A3</text>
<text x="78.2" y="225.6">A4</text>
<text x="88.7" y="225.6">B3</text>
<text x="88.7" y="223">B2</text>
<text x="92.6" y="226.8">15</text>
<text x="92.6" y="224.3">16</text>
<text x="75.8" y="229.4">7</text>
<text x="75.8" y="231.9">8</text>
<text x="78.2" y="228.1">A5</text>
<text x="78.2" y="230.7">A6</text>
<text x="78.2" y="233.2">A7</text>
<text x="88.7" y="233.2">B6</text>
<text x="88.7" y="230.7">B5</text>
<text x="88.7" y="228.1">B4</text>
<text x="92.6" y="231.9">13</text>
<text x="92.6" y="229.4">14</text>
<text x="74.5" y="237">10</text>
<text x="75.8" y="234.5">9</text>
<text x="78.2" y="235.7">A8</text>
<text x="78.2" y="238.3">GND</text>
<text x="88.7" y="238.3">B8</text>
<text x="88.7" y="235.7">B7</text>
<text x="92.6" y="237">11</text>
<text x="92.6" y="234.5">12</text>
</g>
</svg>
